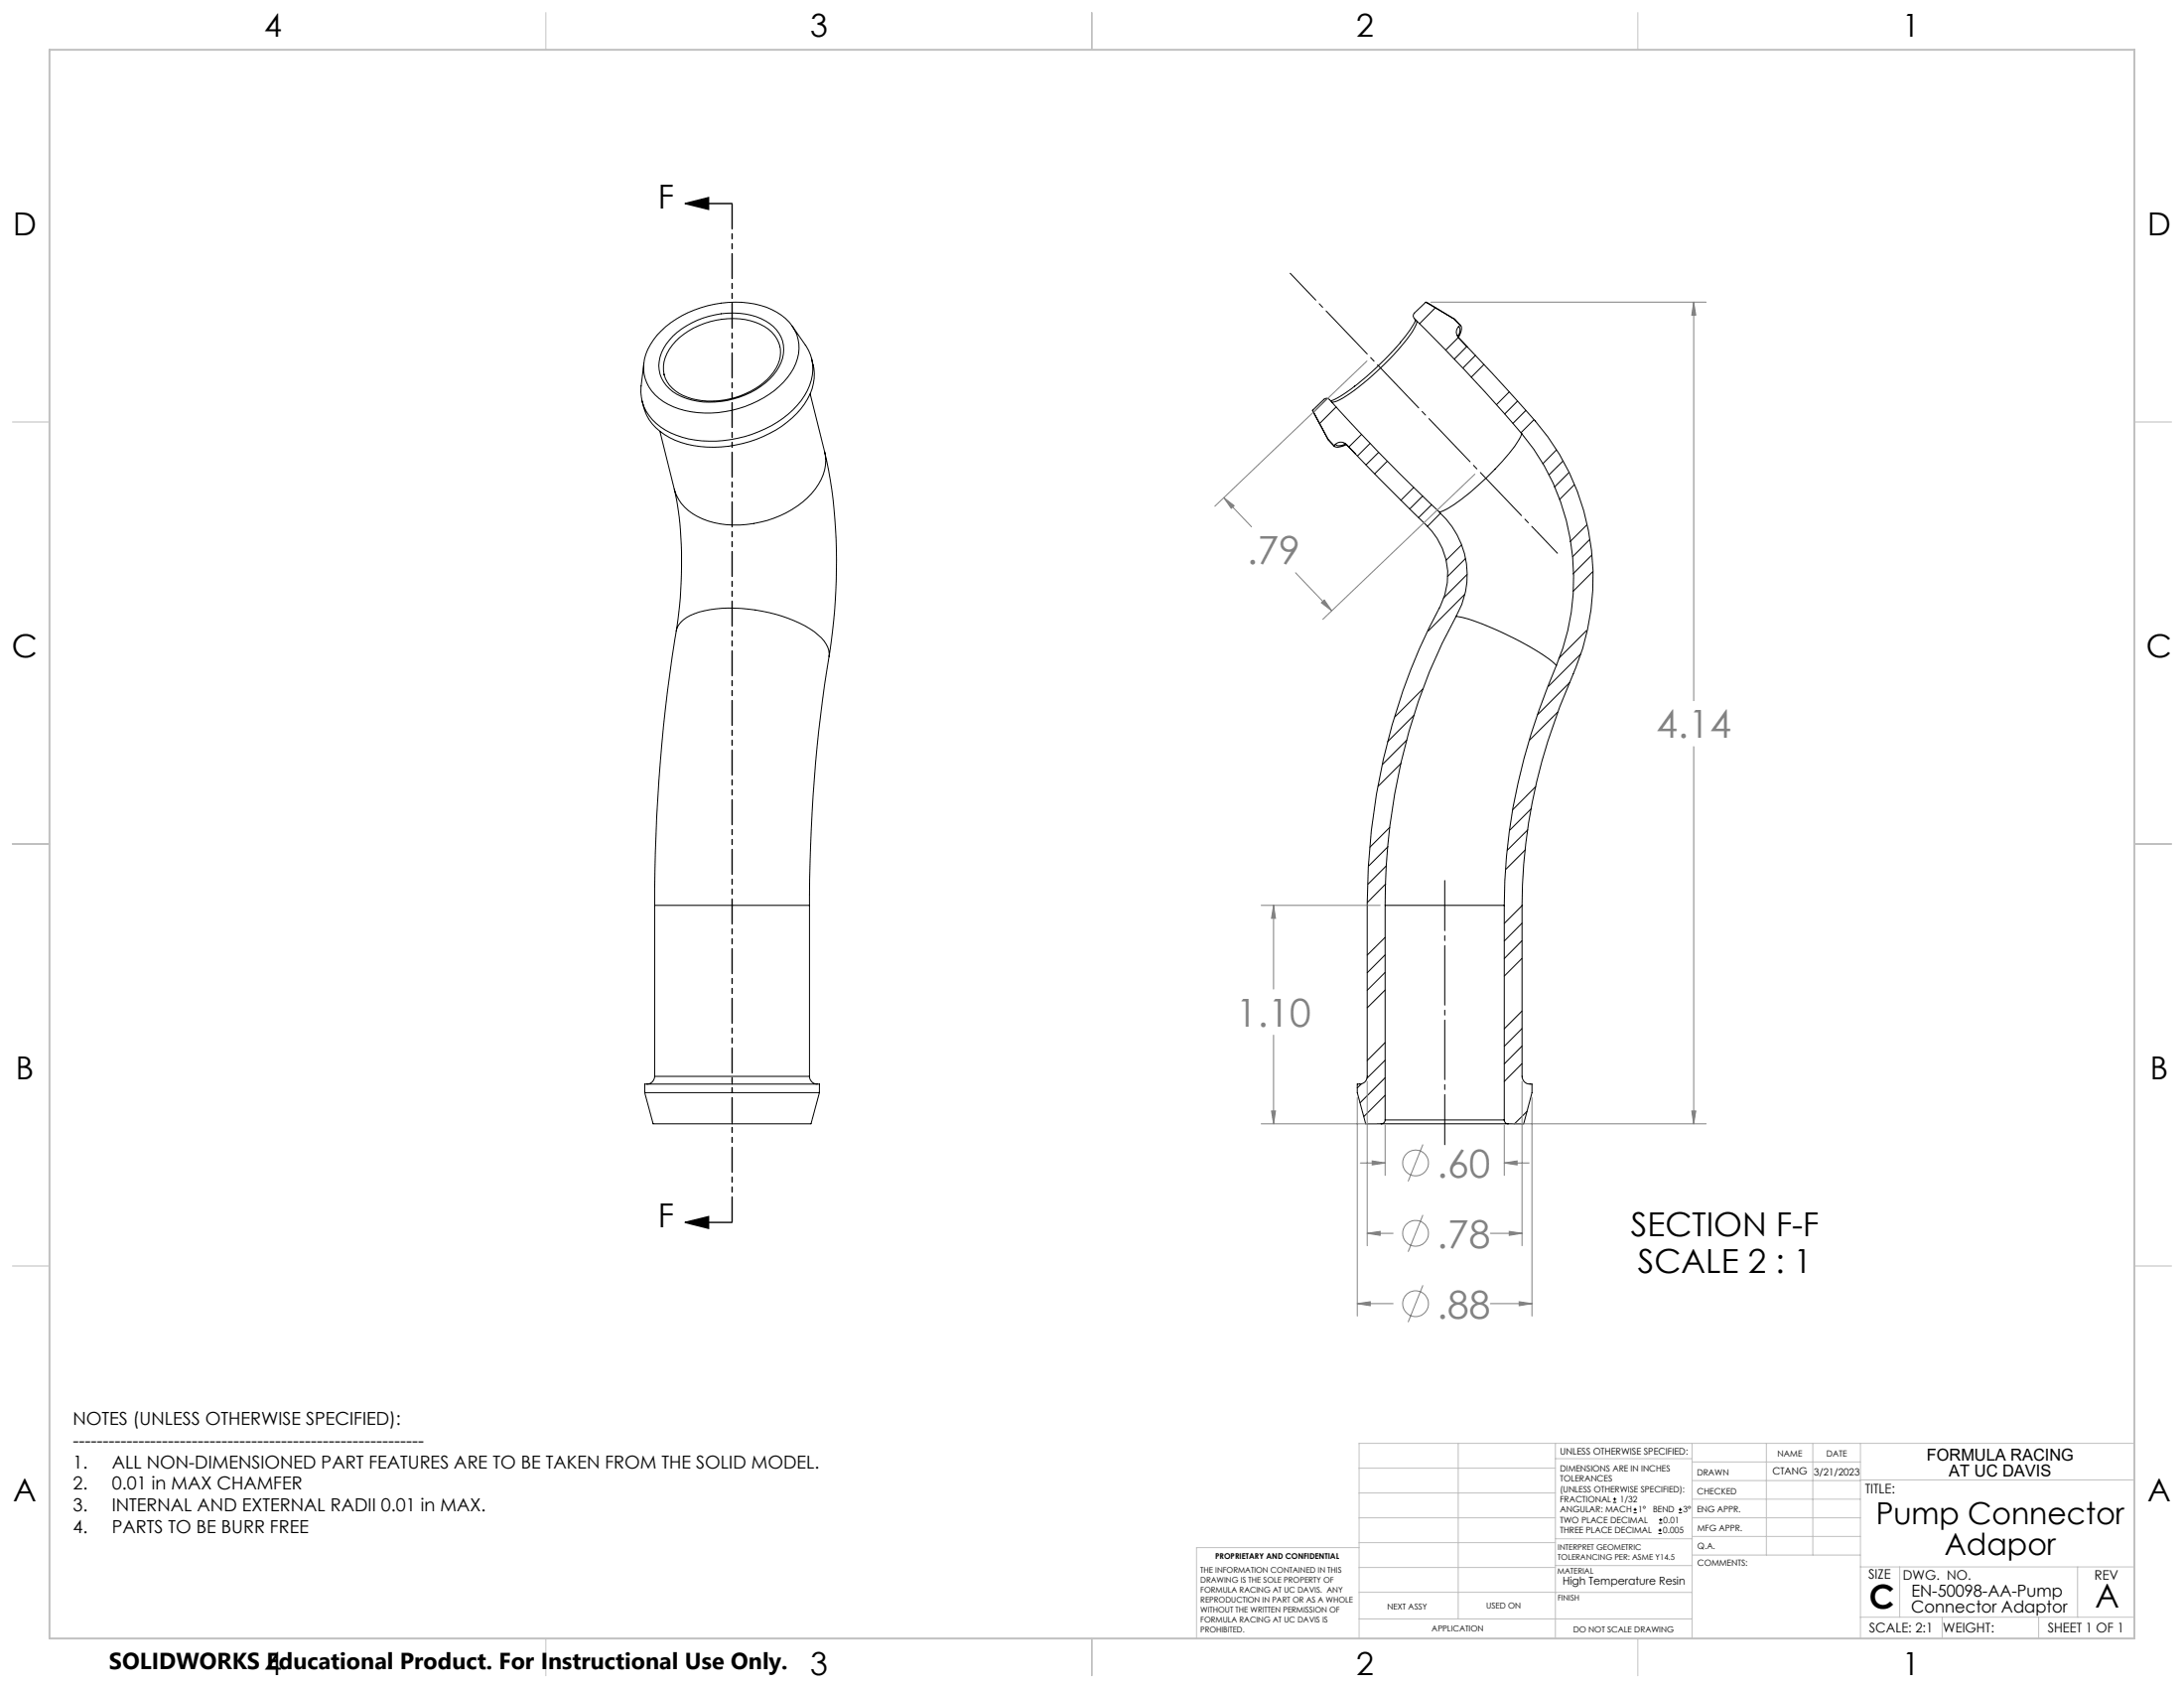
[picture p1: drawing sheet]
<svg xmlns="http://www.w3.org/2000/svg" width="559mm" height="432mm" viewBox="0 0 559 432" stroke-linecap="round" stroke-linejoin="round" font-family="sans-serif">
<g fill="none" stroke="#000" stroke-width=".25">
<path d="M364.8 77.3l-2.9 2.8a1 1 0 0 0 0 1.4 457.4 457.4 0 0 1 27.5 29.4M364.8 77.3l7.3 4.3M367.2 78.7l-4 4.1M169.2 84.7a27.6 27.6 0 0 1 26.9-6.1 12.1 12.1 0 0 1 8.1 8.1 12.1 12.1 0 0 1-3.7 11.1 27.2 27.2 0 0 1-28.2 6.3 10.9 10.9 0 0 1-7.6-11 13.6 13.6 0 0 1 4.5-8.4zM169.9 95.8v.1M172.2 86a22 22 0 0 1 22.5-4.5 8.5 8.5 0 0 1 5.5 10.1 15.7 15.7 0 0 1-9.5 9.4 20.8 20.8 0 0 1-17.5-.1 8.4 8.4 0 0 1-2.7-12.9zM172.9 87.3a20.4 20.4 0 0 1 21.6-4.4 7.7 7.7 0 0 1 4.6 10.3 17.5 17.5 0 0 1-12.5 8.9 17.4 17.4 0 0 1-13.8-2.1 7.5 7.5 0 0 1-1.5-10.7zM202.7 83.4l3.4 4.9a11.3 11.3 0 0 1-.2 12.8 27.2 27.2 0 0 1-19 11.4 24.9 24.9 0 0 1-17.9-3.3 11 11 0 0 1-5-10.5l.7-5.8M207.6 91.8a12.9 12.9 0 0 1-2.7 12.8 30.2 30.2 0 0 1-27.5 9.4 16 16 0 0 1-11.9-7.8l-1.2-3.6M346.6 98.8a21.7 21.7 0 0 1-6.1 3.8M358.4 87.6a89.1 89.1 0 0 1-11.8 11.2M362.2 81.8a20.2 20.2 0 0 1-4 5.8"/>
<path d="M362.5 82.1a12.3 12.3 0 0 1-3.3 5.6 67.6 67.6 0 0 1-16.3 14.5l-2.1 .7M372.1 81.6l1.6 1.7M372.1 81.6l1.5 1.5M372.9 85.8l.4 .6M373.1 86.3l-3.2 3.3M373.2 86.4l14.1 15.2a95 95 0 0 1 11.7 14.6 62 62 0 0 1 3.6 56.1 145.3 145.3 0 0 0-13.2 59.3v43.7a2.08 2.08 0 0 0 2.6 2v2.2l-2.1 8h-4M373.2 86.4l2.3 2.4M373.2 83.5a2.05 2.05 0 0 0 0 2.9M373.2 83.5a2.11 2.11 0 0 1-.1 2.6M373.6 83.1a1.71 1.71 0 0 1 0 2.3l-.4 .9M373.6 83.1l-.4 .4M375.3 88.6l-3.2 3.3"/>
<path d="M377.5 90.9l-3.2 3.3M379.7 93.2l-3.3 3.3M168.8 110.3l3.7 14.9M207.3 100.8l3.7 14.8M211 115.6a137.4 137.4 0 0 1 1.7 48.5l-.6 3.8M211 115.6a12.4 12.4 0 0 1-4.4 11.8 27.3 27.3 0 0 1-25.4 5.9 12.1 12.1 0 0 1-8.7-8.1M335.8 105l3.1-2.9a.96 .96 0 0 1 1.3 .1 454.1 454.1 0 0 0 28.1 28.8 31.5 31.5 0 0 0 9.9-6.9 54.9 54.9 0 0 0 10.9-12.4l.3-.8M335.8 105l4 7.4M335.8 105l4 7.5M339.6 101.9l-3.5 3.5M339.8 112.4l1.6 1.8M339.8 112.4l1.5 1.6"/>
<path d="M341.7 113.6a1.95 1.95 0 0 1 2.8 .1M341.7 113.6a2.16 2.16 0 0 0 2.5 0M341.7 113.6l-.4 .4M341.9 104.1l-4.3 4.2M343.9 113.5l.7 .3M344.4 113.8l-.8 .3a2.09 2.09 0 0 1-2.3-.1M344.5 113.7l17.5 17.8a22.5 22.5 0 0 1 8 11.6 17.7 17.7 0 0 1-1.7 12.4 160.1 160.1 0 0 0-18.5 76.1v43.7a2.03 2.03 0 0 1-2.5 2v2.2l2.1 8h4M344.5 113.7l2.4 2.5M348.4 111.1l-3.3 3.2M350.6 113.4l-3.3 3.3M352.7 115.7l-3.2 3.2M355 118l-3.3 3.2"/>
<path d="M386.2 100.3l-3.3 3.2M388.3 102.6l-3.3 3.3M389.4 110.9a58.2 58.2 0 0 1 8.8 59.3M390.4 105l-3.3 3.3M392.5 107.4l-3.4 3.3M398.2 115.1l-3.5 3.5M399.9 117.9l-3.6 3.6M172.5 125.2a100.7 100.7 0 0 1 .5 36.2M361.7 124.7l-3.3 3.3M364 126.9l-3.3 3.3M366.3 129.1l-3.4 3.3M368.3 131.1a21.5 21.5 0 0 1 4.3 26.6"/>
<path d="M368.5 131.3l-3.3 3.4M373.9 139.4l-3.9 3.9M401.4 120.9l-3.7 3.7M402.8 124l-3.8 3.8M406 134.3l-4.3 4.3M406.7 138.1l-4.3 4.3M372.6 157.7a61.4 61.4 0 0 1 17.5 7 37.7 37.7 0 0 1 8.1 5.5M372.6 157.7a150.9 150.9 0 0 0-17.9 63.7l-.3 10.2M374.8 152l-9.4 9.4M374.9 142.9l-4.5 4.6M375.4 147l-6 6M407.1 142.1l-4.7 4.7"/>
<path d="M407.6 146.2l-5.1 5.1M173 161.4a430.2 430.2 0 0 0-5.5 70.2M173 161.4a6.3 6.3 0 0 1 4.7-4.4 35.5 35.5 0 0 1 20.7 .1 24.5 24.5 0 0 1 12.5 6.9 5.4 5.4 0 0 1 1.2 3.9M212.1 167.9a393.5 393.5 0 0 0-5 63.7M364.1 176.2l-7.2 7.1M398.2 170.2a155.9 155.9 0 0 0-13.3 61.4M401.6 174.6l-8.1 8.2M404.5 167.3l-8.3 8.3M405.9 161.3l-7.1 7.1M358.5 195.2l-5.9 6M359.9 189.3l-6.1 6.2M361.8 182.9l-6.8 6.9"/>
<path d="M398.6 182.1l-7.2 7.2M355.1 216.6l-4.9 4.9M355.6 211.6l-5.1 5.1M390.3 217.3l-5 5.1M390.9 212.3l-5.2 5.2M391.8 206.8l-5.4 5.5M392.9 201.2l-5.8 5.9M167.5 231.6h39.6M167.5 231.6v43.7M207.1 231.6v43.7M354.4 231.6h30.5M354.4 231.6v54.9"/>
<path d="M354.4 239.8l-4.6 4.5M354.5 226.1l-4.7 4.8M354.7 221.5l-4.7 4.7M384.9 231.6v54.9M389.4 231.7l-4.5 4.5M389.4 236.1l-4.5 4.6M354.4 244.3l-4.6 4.5M354.4 248.7l-4.6 4.6M354.4 253.3l-4.6 4.5M389.4 245.1l-4.5 4.6M389.4 258.6l-4.5 4.6M389.4 240.6l-4.5 4.6"/>
<path d="M165 279.5v-2.2h44.7v2.2M165 279.5h44.7M165 279.5l2.1 8h40.4l2.2-8M167.5 275.3a1.99 1.99 0 0 1-2 2M167.5 275.3h39.6M207.1 275.3a1.99 1.99 0 0 0 2 2M348.3 277.3l-1 1M354.4 266.7l-4.6 4.6M354.4 271.2l-4.7 4.6M354.4 275.7l-6.4 6.4M389.4 263.1l-4.5 4.6M389.4 267.6l-4.5 4.6"/>
<path d="M389.4 272.1l-4.5 4.5M353.4 287.5h32.5M354.4 286.5a1.02 1.02 0 0 1-1 1M354.4 286.5h30.5M354.4 280.2l-5.5 5.4M384.9 286.5a.96 .96 0 0 0 1 1M390.7 284.3l-3.2 3.2M412.7 384.3h.9M412.7 383.5h.9M413.1 383.1v.8M418 387h.8M418 386.2h.8"/>
<path d="M418.4 385.7v.9M424.3 392.3h.9M424.3 391.4h.9M424.5 389.6h.8M424.5 388.8h.8M424.7 391v.9M424.9 388.4v.8M429.5 387h.9M429.5 386.2h.9M429.9 385.7v.9"/>
</g>
<g fill="none" stroke="#808080" stroke-width=".25">
<path d="M366.1 77.3h70.4M433.4 77.3l.5 3.3h-1zM433.4 77.3v101.9M349.7 92.4l-38.9 37.1M313.1 127.3l2.7 2.1-.8 .6zM313.1 127.3l7.1 7.5M377.4 121.3l-38.9 37.1M331.5 146.5l9.2 9.7M338.1 154.2l.7-.7 1.9 2.7zM433.4 191v96.5M322.7 231.6h30.4M325.9 231.6l.5 3.3h-1.1z"/>
<path d="M325.9 231.6v21.4M325.9 264.8v22.7M349.8 276.6v42.1M389.4 276.6v42.1M322.7 287.5h29.4M325.3 284.2h1.1l-.5 3.3zM347.3 280.8v55.9M348.1 297.5h6.3M351.1 297l3.3 .5-3.3 .5zM354.4 287.8v12.9M364.1 292.8l-3.8 9.4M384.9 297.5l3.3-.5v1z"/>
<path d="M384.9 287.8v12.9M384.9 297.5h6.3M387.1 287.5h49.4M392 280.8v55.9M432.9 284.2h1l-.5 3.3zM349.8 315.5l3.3-.5v1zM349.8 315.5h6.6M364.1 310.8l-3.8 9.4M381.3 315.5h8.1M386.2 315l3.2 .5-3.2 .5zM347.3 333.5l3.3-.5v1zM347.3 333.5h9.1"/>
<path d="M364.1 328.8l-3.8 9.4M381.3 333.5h10.7M388.7 333l3.3 .5-3.3 .5z"/>
<circle cx="362.2" cy="297.5" r="3.3"/>
<circle cx="362.2" cy="315.5" r="3.3"/>
<circle cx="362.2" cy="333.5" r="3.3"/>
</g>
<path d="M175.3 52.1l6-1.5v3zM175.3 52.1h12M175.3 312.7l6-1.5v3zM175.3 312.7h12" fill="none" stroke="#000" stroke-width=".35"/>
<path d="M369.6 292.8v-67.6" fill="none" stroke="#000" stroke-width=".25" stroke-dasharray="15.2 1.3 1.3 1.3" stroke-dashoffset="2.4"/>
<path d="M330.1 69.9l68.4 71.6" fill="none" stroke="#000" stroke-width=".25" stroke-dasharray="15.2 1.3 1.3 1.3" stroke-dashoffset="5.7"/>
<path d="M187.3 52v260.7" fill="none" stroke="#000" stroke-width=".35" stroke-dasharray="6.3 1.3 1.3 1.3 1.3 1.3" stroke-dashoffset="-.2"/>
<g fill="none" stroke="#c0c0c0" stroke-width=".25">
<path d="M139.7 3.2v9.5M279.4 3.2v9.5M419.1 3.2v9.5M3.1 107.9h9.6M546.1 107.9h9.5M3.1 215.9h9.6M546.1 215.9h9.5M3.1 323.8h9.6M546.1 323.8h9.5M347.7 375.6h50.3M373.1 369.2v44.9M398 369.2v49.9"/>
<path d="M398 373.1h34.9M432.9 369.2v49.9M432.9 378.7h43.1M432.9 374h43.1M451.9 369.2v28.6M463.8 369.2v28.6M476 369.2v49.9M476 378.6h70.1M546.1 369.2h-198.4v49.9M347.7 394.6h50.3M347.7 388.3h50.3M347.7 381.9h50.3"/>
<path d="M347.7 395.9h-41.6v23.2M398 393.6h35M432.9 383.5h43.1M432.9 388.3h43.1M432.9 393h43.1M433 397.8h43M139.7 419.1v9.6M279.4 419.1v9.6M347.7 414.1h85.2M347.7 401h50.3M347.7 407.3h50.3M398 407.4h34.9"/>
<path d="M398 400.5h35M419.1 419.1v9.6M476 413.7h70.1M476 400.8h70.1M486.1 400.8v12.9M496.9 413.7v5.4M521.6 413.7v5.4M531.6 400.8v12.9"/>
</g>
<path d="M12.7 12.7h533.4v406.4h-533.4z" fill="none" stroke="#c0c0c0" stroke-width=".5"/>
<path d="M175.3 52.1l6-1.5v3zM175.3 312.7l6-1.5v3z" fill="#000"/>
<path d="M351.1 297l3.3 .5-3.3 .5zM384.9 297.5l3.3-.5v1zM349.8 315.5l3.3-.5v1zM386.2 315l3.2 .5-3.2 .5zM347.3 333.5l3.3-.5v1zM388.7 333l3.3 .5-3.3 .5zM313.1 127.3l2.7 2.1-.8 .6zM338.1 154.2l.7-.7 1.9 2.7zM433.4 77.3l.5 3.3h-1zM432.9 284.2h1l-.5 3.3zM325.9 231.6l.5 3.3h-1.1zM325.3 284.2h1.1l-.5 3.3z" fill="#808080"/>
<g font-size="9.9" fill="#808080">
<text x="319" y="144.4">.79</text>
<text x="423.8" y="188.8">4.14</text>
<text x="316.3" y="262.6">1.10</text>
<text x="367.6" y="301.2">.60</text>
<text x="367.6" y="319.2">.78</text>
<text x="367.6" y="337.2">.88</text>
</g>
<g font-size="8.5">
<text x="168.3" y="53.3">F</text>
<text x="168.3" y="314">F</text>
<text x="417.3" y="316.1">SECTION F-F</text>
<text x="419.1" y="325.6">SCALE 2 : 1</text>
<text x="478.3" y="411.4">C</text>
<text x="536.1" y="411.3">A</text>
</g>
<g font-size="8.1">
<text x="67.6" y="9.3">4</text>
<text x="207.3" y="9.3">3</text>
<text x="347" y="9.3">2</text>
<text x="486.7" y="9.3">1</text>
<text x="3.3" y="60.1">D</text>
<text x="549.4" y="60.1">D</text>
<text x="3" y="168">C</text>
<text x="549.1" y="168">C</text>
<text x="4" y="276">B</text>
<text x="550.1" y="276">B</text>
<text x="3.3" y="383.9">A</text>
<text x="549.4" y="383.9">A</text>
<text x="67.6" y="428.4">4</text>
<text x="207.3" y="428.4">3</text>
<text x="347" y="428.4">2</text>
<text x="486.7" y="428.4">1</text>
</g>
<g font-size="7.8">
<text x="480" y="389.9">Pump Connector</text>
<text x="497.5" y="397.6">Adapor</text>
</g>
<text font-size="5.9" x="27.9" y="427">SOLIDWORKS Educational Product. For Instructional Use Only.</text>
<g font-size="4.6">
<text x="18.6" y="364.4">NOTES (UNLESS OTHERWISE SPECIFIED):</text>
<text x="18.6" y="370">-----------------------------------------------------------</text>
<text x="18.6" y="375.5">1.</text>
<text x="28.7" y="375.5">ALL NON-DIMENSIONED PART FEATURES ARE TO BE TAKEN FROM THE SOLID MODEL.</text>
<text x="18.6" y="381.1">2.</text>
<text x="28.7" y="381.1">0.01 in MAX CHAMFER</text>
<text x="18.6" y="386.7">3.</text>
<text x="28.7" y="386.7">INTERNAL AND EXTERNAL RADII 0.01 in MAX.</text>
<text x="18.6" y="392.3">4.</text>
<text x="28.7" y="392.3">PARTS TO BE BURR FREE</text>
</g>
<g font-size="4.2">
<text x="493" y="373.5">FORMULA RACING</text>
<text x="498.7" y="377.8">AT UC DAVIS</text>
<text x="489" y="412.5">Connector Adaptor</text>
<text x="489.1" y="408.3">EN-50098-AA-Pump</text>
</g>
<g font-size="3.4">
<text x="477.2" y="381.9">TITLE:</text>
<text x="478.1" y="404">SIZE</text>
<text x="486.9" y="404">DWG. NO.</text>
<text x="535.9" y="404.1">REV</text>
<text x="478.2" y="417.6">SCALE: 2:1</text>
<text x="497.1" y="417.7">WEIGHT:</text>
<text x="523.9" y="417.6">SHEET 1 OF 1</text>
</g>
<text font-size="2.8" x="399.8" y="405.4">High Temperature Resin</text>
<g font-size="2.5">
<text x="453.5" y="377.2">CTANG</text>
<text x="464.1" y="377.3">3/21/2023</text>
</g>
<text font-size="2.4" x="399.2" y="372.1">UNLESS OTHERWISE SPECIFIED:</text>
<g font-size="2.2">
<text x="399.2" y="376.4">DIMENSIONS ARE IN INCHES</text>
<text x="434.2" y="377.3">DRAWN</text>
<text x="454.8" y="372.5">NAME</text>
<text x="467.3" y="372.6">DATE</text>
<text x="399.2" y="379">TOLERANCES</text>
<text x="399.2" y="381.7">(UNLESS OTHERWISE SPECIFIED):</text>
<text x="434.3" y="382.2">CHECKED</text>
<text x="399.2" y="389.6">TWO PLACE DECIMAL</text>
<text x="399.2" y="384.3">FRACTIONAL</text>
<text x="399.2" y="387">ANGULAR: MACH</text>
<text x="414.5" y="384.3">1/32</text>
<text x="419.1" y="387">1°</text>
<text x="422.9" y="387">BEND</text>
<text x="425.6" y="389.6">0.01</text>
<text x="430.6" y="387">3°</text>
<text x="434.2" y="386.9">ENG APPR.</text>
<text x="399.2" y="392.3">THREE PLACE DECIMAL</text>
<text x="425.5" y="392.3">0.005</text>
<text x="434.3" y="391.6">MFG APPR.</text>
<text x="434.3" y="396.3">Q.A.</text>
<text x="434.3" y="400.5">COMMENTS:</text>
</g>
<g font-size="2.1">
<text x="354.9" y="411.6">NEXT ASSY</text>
<text x="380.3" y="411.6">USED ON</text>
<text x="366.3" y="417.4">APPLICATION</text>
<text x="402.5" y="417.5">DO NOT SCALE DRAWING</text>
</g>
<g font-size="2">
<text x="310.9" y="398.8">PROPRIETARY AND CONFIDENTIAL</text>
<text x="398.6" y="396.5">INTERPRET GEOMETRIC</text>
<text x="398.6" y="399">TOLERANCING PER: ASME Y14.5</text>
<text x="307.2" y="402.4">THE INFORMATION CONTAINED IN THIS</text>
<text x="307.2" y="404.9">DRAWING IS THE SOLE PROPERTY OF</text>
<text x="307.2" y="407.5">FORMULA RACING AT UC DAVIS. ANY</text>
<text x="398.5" y="402.6">MATERIAL</text>
<text x="307.2" y="410">REPRODUCTION IN PART OR AS A WHOLE</text>
<text x="307.2" y="412.5">WITHOUT THE WRITTEN PERMISSION OF</text>
<text x="398.5" y="409.4">FINISH</text>
<text x="307.2" y="415">FORMULA RACING AT UC DAVIS IS</text>
<text x="307.2" y="417.6">PROHIBITED.</text>
</g>
</svg>
